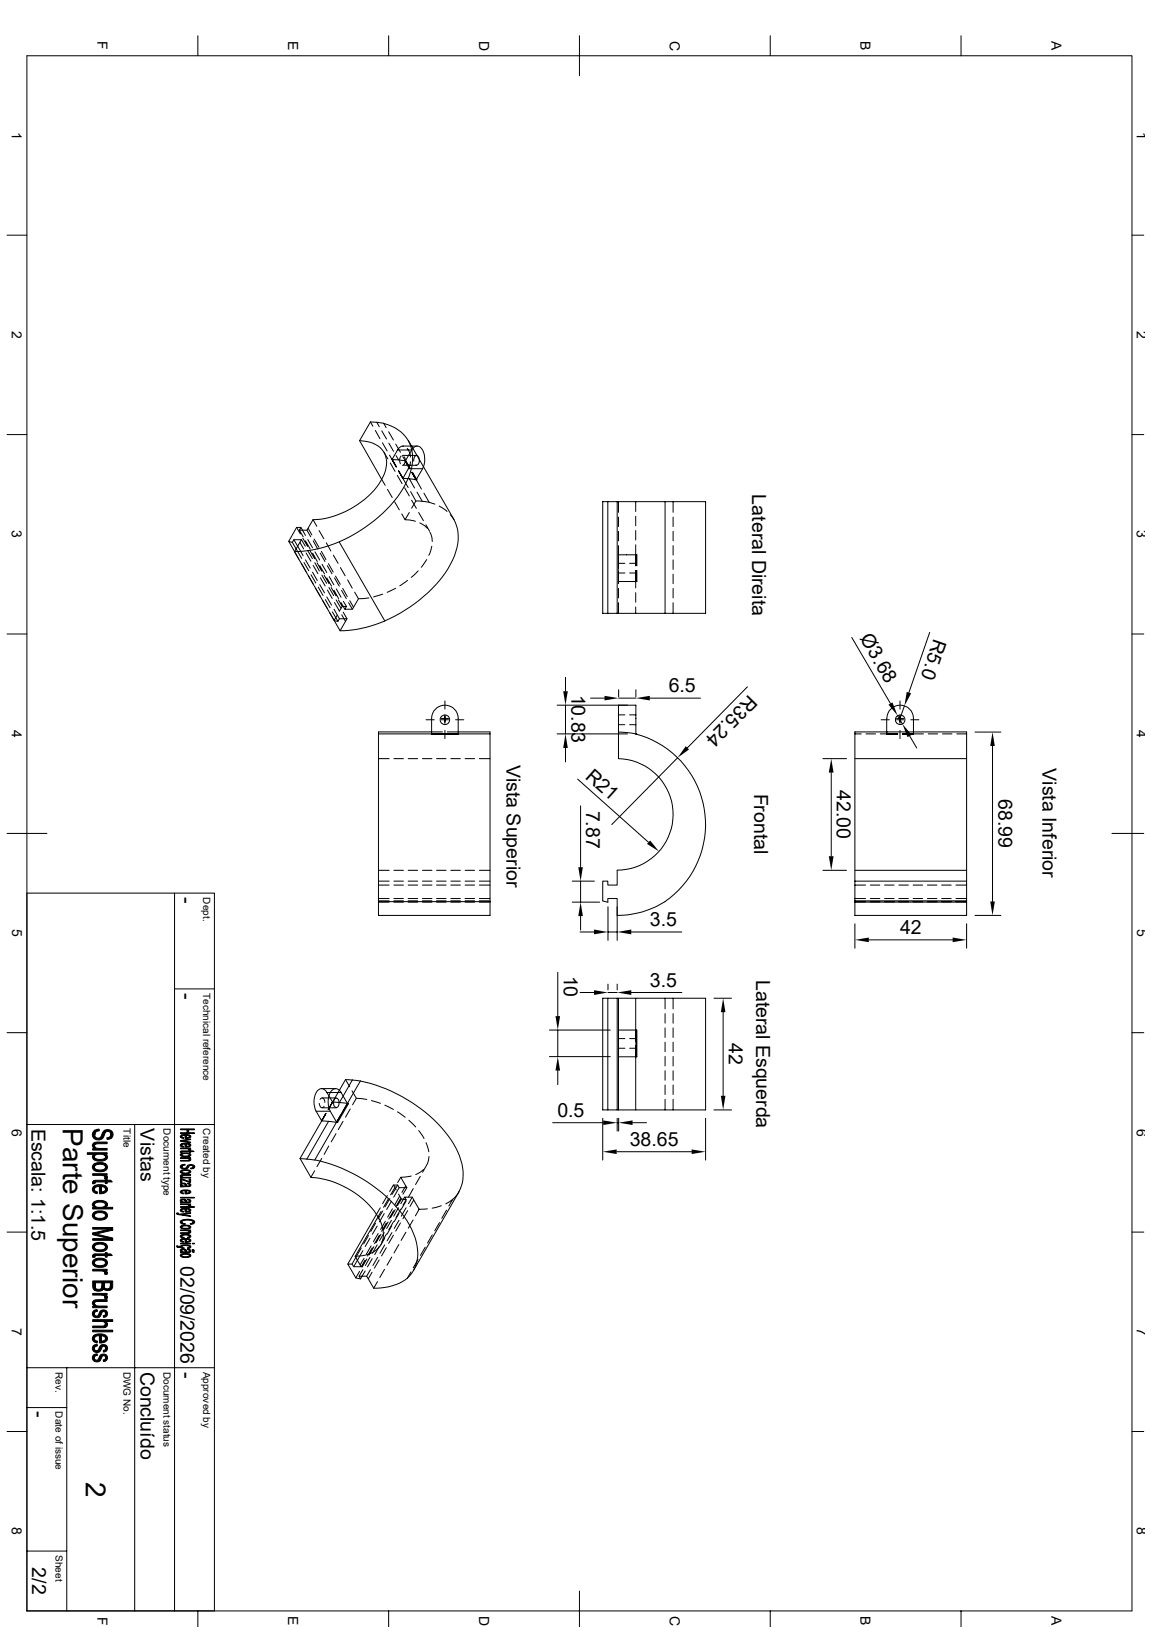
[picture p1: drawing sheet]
<svg xmlns="http://www.w3.org/2000/svg" width="297mm" height="420mm" viewBox="0 0 297 420" stroke-linecap="round" stroke-linejoin="round" font-family="sans-serif">
<g fill="none" stroke="#000" stroke-width=".26">
<path d="M6.9 14.4h285.2v401.4h-285.2zM51.1 9.2v5.2M100.3 9.2v5.2M149.5 9.2v10.4M198.8 9.2v5.2M248 9.2v5.2M1.8 60.7h5.1M292.1 60.7h3M1.8 112.2h5.1M92.8 113.7a6.7 6.7 0 0 1 6.7 4.2 9 9 0 0 1-2.3 7.8 22.9 22.9 0 0 1-16.4 8.5M92.8 113.7l6.6 11.6M95.5 108.9l1.7 .1"/>
<path d="M96.2 110l-.6-1.1-2.8 4.8M96.9 111.1l1.1 2.1M97.2 109l1.8 .3 .7 1.1M97.2 109l.7 1.2M98.5 111.2l1.2 2.1M98.7 114.3l1.2 2.1M99 109.3a9.2 9.2 0 0 1 6.9 12.5 29.5 29.5 0 0 1-13 15.2 31.9 31.9 0 0 1-16.9 5.4M99.1 116.8l1 1.6M100.3 111.5l1.2 2.1M100.3 114.4l1.3 2.1M100.5 117.5l.7 1.1 1.6 .1M100.7 119.5l1.2 2.2"/>
<path d="M101.2 118.6l1.1 1.9M101.2 118.6h.1M102.1 114.6l1.2 2.2M102.2 117.6l.6 1.1M102.6 116.2l-1.4 2.4M102.6 116.2h3.7M102.8 118.7l1.8 .3M103.5 117.7a1.95 1.95 0 0 0-.2 2M103.8 117.6h3.7M103.9 117.9l.7 1.1M104 115.1h3.7M104.1 115.1l-.9 .3-.6 .8"/>
<path d="M104.4 117.9v.2a1.79 1.79 0 0 1-.2 1.8M104.6 119l1.1 1.9-1.1-1.9M104.6 119h.2M104.6 119h.1M104.8 119h-.2l1.1 1.9M104.8 119l1.1 1.9M105.1 115.7l.6 1.2 .2 1.1M105.4 113.7l11.7 20.4-.9-1.2M105.9 119.2l-.5 1.8M106.3 116.2a1.47 1.47 0 0 1 1.4-1.1 1.47 1.47 0 0 1 1.4 1.1 5.6 5.6 0 0 1 0 4.8M106.3 116.2l-1.7 2.8M107.6 117.6a1.49 1.49 0 0 1-.1 2.5h-.1"/>
<path d="M107.6 117.6a1.15 1.15 0 0 0-.8 1.4M292.1 112.2h3M74.5 139.7l1 .3M74.5 139.7l2.6 4.7M75.8 139.3l2.4 4.2M76.5 136.1l1 1.7M77.3 136.9l.9 1.7M77.4 140l1 1.7M77.6 136.1l1.2 2.1M77.8 139.3l1 1.7M78.1 138.9l1.3 2.2M78.8 139.6l1.3 2.1"/>
<path d="M79.2 136.9l1 1.7M79.4 139.3l1.2 2.1M79.5 136.4l1 1.7M80.8 134.2l-1.6 2.7h-1.9l.3-.8h-1.1l-2 3.6M80.8 134.2l.9 1.6M80.8 139.6l1.2 2.1M81.1 139.1l1.2 2.2M82.3 136.9l1.3 2.2M87.5 139.9l11.8 20.4a30.5 30.5 0 0 1-11.5 2.5M100 126.3l1.2 2.1M101.8 129.5l1.2 2.1M102.2 120.5l-1-1.9 1.1 1.9"/>
<path d="M102.5 122.7l1.3 2.1M103.7 132.7l.8 1.5M103.8 120.1h3.7M104.4 125.9l1.2 2.1M105.6 132.3l-1.1 1.9 2.7 .4M105.6 123.6l1.8 .2M105.6 123.6l-1.6-.1 1.3 2.4M105.6 123.6l1.4 2.4M106 126.9l1.3 2.4M106.2 129.1l1.2 2.1M106.3 122l1.1 1.9M106.5 122l1.1 1.9"/>
<path d="M107.4 123.8l-1.1-1.9 2.5 4.3M107.4 123.8l.2 .1M107.4 123.8h.1M107.6 127l1.4 2.4M108 132.3l1.3 2.1M108.3 135l1.3 .7 .7 .7M109.1 121l-1.7 2.8M109.1 121h-3.7l-1.4 2.5-1.1-1.9M109.4 127.3l1.3 2.4M109.9 135.5l1 1.7M111 137.4l.5 1.4v1M112.2 130.1l-2.3-.6-2.6-.2-1.1 1.9"/>
<path d="M113.3 130.6l2.1 1.4M117.1 134.2a11.3 11.3 0 0 1-.3 10.4 34.7 34.7 0 0 1-17.5 15.7M156.8 129.5v28.8M159.3 129.5h12.3M159.3 129.5h-3.8v28.8h3.8M159.3 129.5v28.8M159.6 129.5v2.7M159.6 133.5v2.4M159.6 137.2v2.4M164 129.5v2.5M164 133.3v2.4M164 136.9v2.5"/>
<path d="M171.6 129.5h10.5v28.8h-10.5M171.6 129.5v28.8M173.7 129.5v2.7M173.7 133.5v2.4M173.7 137.2v2.4M77.8 145.4l1.2 2.2M77.9 144.1l-2.5-4.1 .4-.7h2l-1.8 3.1 11.8 20.4M78.4 145.2l1.3 2.1M78.8 144.5l1.3 2.1M79 142.7l1.2 2.2M79.4 142.1l1.2 2.1M79.6 148.6l1.2 2.1"/>
<path d="M80 142.1l1.2 2.1M80.3 148.4l1.2 2.1M80.6 147.7l1.3 2.2M80.7 142.8l1.2 2.1M80.8 146l1.2 2.1M81.2 145.2l1.2 2.2M81.3 142.5l1.2 2.1M81.4 151.8l1.2 2.1M81.8 145.3l1.2 2.1M82.1 151.6l1.3 2.1M82.5 146l1.2 2.1M82.5 150.9l1.2 2.1"/>
<path d="M82.6 142.8l1.3 2.1M82.7 149.1l1.2 2.2M82.9 142.3l1.2 2.1M83.1 148.5l1.2 2.1M83.1 145.7l1.2 2.1M83.3 155l1.2 2.1M83.7 148.5l1.2 2.1M83.9 154.8l1.3 2.1M84.2 140.1l1.2 2.1M84.3 149.2l1.3 2.1M84.3 154.1l1.3 2.1M84.5 146l1.2 2.1"/>
<path d="M84.5 152.3l1.2 2.2M84.8 145.5l1.2 2.2M84.9 151.6l1.2 2.2M85 148.8l1.1 2.2M85.1 158.2l1.1 1.9M85.5 151.7l1.2 2.1M85.8 157.9l1.4 2.5M86 143.3l1.2 2.1M86.2 152.4l1.2 2.1M86.2 157.3l1.4 2.4M86.3 149.2l1.2 2.1M86.3 155.5l1.2 2.1"/>
<path d="M86.6 148.7l1.2 2.1M86.7 154.9l1.3 2.1M86.8 152l1.2 2.2M87 158.9l-.8 1.2 .5 .2 .5 .1 .4-.7h1.9l-1.7 3.1M87.3 154.9l1 1.6M87.8 146.5l1.3 2.1M88 155.6l1 1.7M88.1 152.4l1.3 2.1M88.2 158.7l1 1.7M88.4 151.9l1.2 2.1M88.6 158l.9 1.7M88.6 155.2l.8 1.3"/>
<path d="M89.7 149.7l1.2 2.1M90 155.6l.9 1.7M90.3 155.1l.9 1.7M91.5 152.9l1 1.7M95.2 154.3l-2.7 .3-1.6 2.7h-1.9l.4-.8h-1.1l-.8 1.3M98.8 153.4l-2.4 .7M102.1 151.8l-2.2 1.1M105.2 149.8l-2 1.4M107.9 147.4l-1.8 1.7M110.1 144.4l-1.4 2M111.4 141l-.7 2.3M159.3 158.3h12.3"/>
<path d="M159.6 143.2h4.4M159.6 150.1h4.4M159.6 140.8v6.2M159.6 147.3v3.4M159.6 151.9v2.4M159.6 155.6v2.7M159.6 147.9h1.6M159.6 145.4h1.6M162.5 147.9h1.6M162.5 145.4h1.6M164 140.6v2.6M164 153v2.4"/>
<path d="M164 156.7v1.6M164 150.1h.1M164.1 143.2l-.1 2.9 .1-2.9h.2v2.9M164.3 147.3v2.8h-.2l-.1-2.8v4.5M173.7 140.8v2.5M173.7 144.5v2.5M173.7 148.2v2.5M173.7 151.9v2.4M173.7 155.6v2.7M1.8 163.7h5.1M145.9 174.8v3.6M159.6 178.1v1.8"/>
<path d="M164.1 178.1v1.8M192.9 177.3l-15.5 15.7M219.8 164.5l10 17.1M239.9 163.2l-5.4 15.6M292.1 163.7h3M97.7 189.4l20.5 .1-6.8-.1M97.7 195.8h2.7M101.6 195.8h2.5M105.3 195.8h2.5M109 195.8h2.5M109.9 185.8h2.2M111.4 189.4h15"/>
<path d="M112.6 195.8h2.5M113.9 185.8h1.8M113.9 185.5h1.8M114.2 188.9h-16.5v43.8M114.8 180.9v2.1M114.8 184.5v2.2M114.8 188.6v2.1M115.4 188.9h11v43.8M116.3 195.8h2.5M117.6 185.8h2.1M118.2 189.4v-3.9a3.4 3.4 0 0 0-3.4-3.5 3.4 3.4 0 0 0-3.4 3.5v3.9M120 195.8h2.5"/>
<path d="M123.7 195.8h2.7M143.8 182h20.3v7.4M143.8 189.4h18.1M145.9 182v7.4M145.9 193.1v3.6M152.4 180.2h3.6M159.6 182v13.8a14.4 14.4 0 0 1 14.1 14.6 14.4 14.4 0 0 1-14.4 14.2M159.6 187.1h1.6M159.6 184.5h1.6M159.6 189l4.4 .4M159.6 180.2h4.5M162.5 187.1h1.6"/>
<path d="M162.5 184.5h1.6M164 189.4h.1M164.1 189.5a24.1 24.1 0 0 1 17.8 20.5 24.1 24.1 0 0 1-12.6 24 23.9 23.9 0 0 1-10 2.3v-4.4h-2.5v1M164.1 189.4l.2 .1M167.7 180.2h13.1M174.8 195.6l-16.9 17.3M212.3 195.8h6.1M214.5 199.4v21.6M220.6 189.4h1.7M220.6 195.8h28.8M223.5 189.4h2.4M227.2 189.4h4.4h-2.8"/>
<path d="M227.4 185.8h2.1M228.8 188.9h-8.2v47.4h28.8v-47.4h-13.7v.6h-2.8M228.8 188.9v.5M228.8 189.4l2.8 .1M229.5 183.4a3.4 3.4 0 0 1 3.8-1.2 3.4 3.4 0 0 1 2.4 3.3v3.4h-6.9l.1-4zM231.4 185.8h1.8M231.4 185.5h1.8M231.6 184.7l1.3 2.2M232.2 180.9v2.1M232.2 184.5v2.2M232.2 188.6v2.1M232.9 189.4h5.4"/>
<path d="M233.4 182.2l-1.2 3.3M234.7 190l1.9 3.1M235 185.8h2.1M239.5 189.4h2.5M243.2 189.4h2.5M246.9 189.4h2.5M251.6 189h6.7M256.1 192.6v40.1M1.8 215.1h10.3M149.1 201.1l18.2 16.3M149.8 208v15.9M286.9 215.1h8.2"/>
<path d="M6.9 230.5h48.4v185.3M45 230.5v185.3M97.7 232.7v3.6h28.7v-3.6M97.7 232.7h28.7M97.7 227.5h2.7M97.7 232.5h2.7M97.7 228.5h2.7M97.7 231.9h2.7M97.7 232.9h2.7M97.7 224.7h2.7M101.6 227.5h2.5M101.6 232.5h2.5"/>
<path d="M101.6 228.5h2.5M101.6 231.9h2.5M101.6 232.9h2.5M101.6 224.7h2.5M105.3 227.5h2.5M105.3 232.5h2.5M105.3 228.5h2.5M105.3 231.9h2.5M105.3 232.9h2.5M105.3 224.7h2.5M109 227.5h2.5M109 232.5h2.5"/>
<path d="M109 228.5h2.5M109 231.9h2.5M109 232.9h2.5M109 224.7h2.5M112.6 227.5h2.5M112.6 232.5h2.5M112.6 228.5h2.5M112.6 231.9h2.5M112.6 232.9h2.5M112.6 224.7h2.5M116.3 227.5h2.5M116.3 232.5h2.5"/>
<path d="M116.3 228.5h2.5M116.3 231.9h2.5M116.3 232.9h2.5M116.3 224.7h2.5M120 227.5h2.5M120 232.5h2.5M120 228.5h2.5M120 231.9h2.5M120 232.9h2.5M120 224.7h2.5M123.7 227.5h2.7M123.7 232.5h2.7"/>
<path d="M123.7 228.5h2.7M123.7 231.9h2.7M123.7 232.9h2.7M123.7 224.7h2.7M147.7 227.5h5.7M147.7 232.9h7M149.8 227.5v5.4M149.8 236.5v3.6M156.9 234.1v8.6M159.3 224.7v3.8h-2.5v-1h-1.3v5l1.4 .4M159.3 234.1v8.6M212.3 224.7h6.1"/>
<path d="M220.6 238.5v6.3M220.6 232.7h2.8M220.6 227.5h28.8M220.6 232.5h28.8M220.6 228.5h2.8M220.6 231.9h2.8M220.6 232.9h28.8M220.6 224.7h28.8M224.6 232.7h2.4M224.6 228.5h2.4M224.6 231.9h2.4M228.3 232.7h2.4"/>
<path d="M228.3 228.5h2.4M228.3 231.9h2.4M231.9 232.7h2.5M231.9 228.5h2.5M231.9 231.9h2.5M235.6 232.7h2.5M235.6 228.5h2.5M235.6 231.9h2.5M239.3 232.7h2.5M239.3 228.5h2.5M239.3 231.9h2.5M243 232.7h2.4"/>
<path d="M243 228.5h2.4M243 231.9h2.4M246.7 232.7h2.7M246.7 228.5h2.7M246.7 231.9h2.7M249.4 238.5v6.3M251.6 236.3h6.7M45 255.3h10.3M143.9 251v11.3M149.7 240.6h3.6M149.7 256.2h3.6M155.5 257.7h26.6v28.8h-26.6z"/>
<path d="M156.8 257.7v28.8M156.9 240.6h2.4M156.9 254v1.5M156.9 256.2h2.4M159.3 257.7v28.8M159.3 254v1.5M159.6 257.7v8.2h4.5M162.9 240.6h13M162.9 256.2h13M164 257.7v11M171.6 257.7v2.7M173.7 257.7v2.7"/>
<path d="M184.2 257.7h4.6M224.2 242.6h21.6M1.8 266.6h5.1M89.2 278.7l1.1 1.8M89.2 278.7a36.7 36.7 0 0 1 22.8 10.4 22.1 22.1 0 0 1 7.5 13.3v1a8 8 0 0 1-1.1 4.2M89.2 278.7l-3.4 5.8 1.8 .1M90.9 278.8l-3.3 5.8M93 279l-4.4 7.7M141.8 265.9h15.7M141.8 272.8h15.7M143.9 265.9v6.9M143.9 276.4v3.6"/>
<path d="M159.6 268.7v-2.8v6.9h4.5M159.6 270v16.5M159.6 270.6h1.6M159.6 268.1h1.6M162.5 270.6h1.6M162.5 268.1h1.6M164 270v16.5M164.1 265.9h.2v6.9h-.2M164.1 265.9v6.9M171.6 261.7v2.4M171.6 265.3v2.5M171.6 269v2.5"/>
<path d="M171.6 272.7v2.5M171.6 276.4v2.4M173.7 261.7v2.4M173.7 265.3v2.5M173.7 269v2.5M173.7 272.7v2.5M173.7 276.4v2.4M186.6 261.3v21.6M292.1 266.6h3M6.9 290.3h48.4M34.8 290.3v125.5M77.4 299.1l1.8 .1"/>
<path d="M79.2 299.2l2 .3M81.3 299.4a38.1 38.1 0 0 1 24.4 16.8 12.8 12.8 0 0 1 1.4 10.9 7.4 7.4 0 0 1-2 2.9M81.6 286.9h3.6M81.6 286.9l1.4 2.4M82.4 284.8a.81 .81 0 0 0 .2 .9 .81 .81 0 0 0 .9 .1l.1-.2M82.6 283.8a.62 .62 0 0 1 .7-.4 .62 .62 0 0 1 .5 .7v.5M83 281l.9 .4 .5 .6M83 281h3.6M83 281a3.3 3.3 0 0 0-2 3.8l.6 2.1M83 289.3h.1M83 289.3l1.8 .2M83 289.3l-5.6 9.7 2.8 4.9 1-1.7"/>
<path d="M83 299l-1.2 2.2M83.1 286h3.7M83.1 283.4h3.7M84.1 287.4l-1.1 1.9M84.8 289.5l2 .2M84.8 289.4l-5.6 9.8M84.8 295.8l-1.1 2.2M85.2 286.9l1.7 2.8M86.4 283.6a.81 .81 0 0 1 .9 .2 .81 .81 0 0 1 .2 .9v.3a.7 .7 0 0 1-.7 .9 .7 .7 0 0 1-.7-.9v-.9zM86.7 292.7l-1.2 2.1M86.8 289.7h.1M86.9 289.7l.2 .1"/>
<path d="M87.6 284.6l2.1 .3M87.9 287.8l-6.7 11.6M88 282l1.7 2.9M88 282h-3.6l1.4 2.5-1.1 1.9M88 282a1.53 1.53 0 0 0-1.6-1 1.53 1.53 0 0 0-1.4 1.4 5.6 5.6 0 0 0 .2 4.5M88.5 289.5l-1.2 2.1M89.7 284.9h.2M89.7 284.9l-2.8 4.8M89.9 284.9l-2.8 4.8h-.2M90.4 286.3l-1.2 2.1M90.8 281.6l1.1 1.9 2.8 .3M91.9 283.5l-.9 1.7"/>
<path d="M95.8 284.1l2.4 .7M99.3 285.3l2.2 1.1M102.6 287l2 1.4M105.5 289.2l1.8 1.7M108 291.8l1.4 2.1M109.9 295l.8 2.3M110.7 298.5v.1a7.3 7.3 0 0 1-1.6 4M142.6 289.8h13.1M155.5 288.7v10.8M159.1 297.3h19.4M159.3 288.7v3.3M159.3 289.8h.3"/>
<path d="M159.6 288.7v3.3M163.2 289.8h3.6M171.6 280.1v2.4M171.6 283.8v2.7M173.7 280.1v2.4M173.7 283.8v2.7M182.1 288.7v10.8M184.2 286.5h4.6M1.8 318.1h5.1M80.2 304a22.3 22.3 0 0 1 17.9 11.1 6.1 6.1 0 0 1-1 7.6l-1.2 .7-1.5 .6-2.7 .3M95.1 318.9l-1.2 2.2M95.5 319.7l-1.3 2.1"/>
<path d="M96.9 315.8l-1.2 2.1M97.3 316.5l-1.2 2.1M97.6 318.4l-1.2 2.1M97.9 318.9l-1.3 2.2M98.1 311.8l-8.4 14.5M98.3 318.6l-1.2 2.2M98.3 312.7l-6.6 11.6M98.8 312.6l-1.3 2.1M99.1 313.3l-1.2 2.1M99.1 318.2l-1.2 2.1M99.3 319.6l-1 1.7M99.4 315.3l-1.2 2.1"/>
<path d="M99.7 315.7l-1.2 2.1M99.7 318.5l-1.2 2.1M99.9 308.6l-1.2 2.1M100.2 315.4l-1.3 2.1M100.2 309.5l-1.2 2.2M100.6 309.4l-1.2 2.1M101 310.1l-1.2 2.1M101 315l-1.2 2.1M101.1 316.4l-1.2 2.2M101.1 318.2l-1.2 2.1M101.3 312l-1.3 2.2M101.5 305.9l-1 1.7"/>
<path d="M101.5 318.9l-1.2 2.1M101.6 312.5l-1.3 2.2M101.6 315.3l-1.3 2.2M102 312.3l-1.2 2.1M102 306.3l-1.2 2.1M102.6 305.9l-1.4 2.4M102.8 308.2l.8 1.3 1.2 .2-.4-.7h2l1.8 3.2M102.8 311.8l-1.2 2.1M103 315l-1.3 2.1M103 313.2l-1.3 2.1M103 306.6l-1.4 2.4M103.1 308.9l-1.2 2.1"/>
<path d="M103.3 315.7l-1.2 2.1M103.4 309.4l-1.2 2.1M103.4 312.1l-1.2 2.2M103.4 303.9l-.8 1.4M103.6 309.5l-1 1.7M104.4 309l-1 1.7M104.7 306.1l-1 1.7M104.7 318.1l-1.2 2.1M104.8 311.8l-1.3 2.1M104.8 310l-1.3 2.2M104.8 309.7l-.8 1.4M105 306.6l-1 1.7"/>
<path d="M105.2 312.5l-1.2 2.1M106.1 303.6l-2.7 .3 1.6 2.7h-2l-.4-.7h-1.1l.7 1.3M106.4 309l-1 1.7M106.6 314.9l-1.2 2.1M106.6 306.8l-1.2 2.2M106.8 309.8l-1 1.6M108.2 312.2l-1 1.7M108.5 303.7l-1.3 2.1M109.3 301.9l-.7 .6-1.3 .7M110.3 312l-2.1 .2M111.5 318.8l-1.2 2.1M113.4 315.6l-1.2 2.1"/>
<path d="M113.9 311.2l-2.4 .7M115.2 312.4l-1.2 2.1M116.8 309.6l-1.8 1.2M116.8 309.6l-1 1.7M116.8 309.6l1.6-2-11.7 20.4M292.1 318.1h3M91.7 324.3l1.5 2.7h-1.9l-.5-.7h-1.1l2.1 3.6M91.8 329.9l1.2 .2M92.8 328.2l-1 1.7M93 330.1l-.3-.7h1.9l1.8 3.1 1-1.7M93.2 322.2l-2.4 4.1M93.6 322.8l-2.3 4.2"/>
<path d="M93.6 327.7l-.9 1.7M93.9 324.8l-1 1.7M94.2 325.3l-1 1.7M94.2 328.1l-1.2 2M94.7 325l-1.3 2.1M95.5 324.6l-1.2 2.1M95.6 327.7l-1 1.7M95.8 321.6l-1.3 2.2M96 328.4l-1 1.7M96.1 322.1l-1.3 2.1M96.1 324.9l-1.3 2.1M96.5 321.8l-1.3 2.1"/>
<path d="M97.3 321.4l-1.2 2.1M97.5 324.6l-1.3 2.1M97.8 325.2l-1.2 2.2M97.9 321.7l-1.2 2.2M99.2 327.7l-1.2 2.1M99.3 321.4l-1.3 2.1M99.7 322.1l-1.2 2.1M101.1 324.5l-1.2 2.1M102.9 321.3l-1.2 2.1M105 330a13.9 13.9 0 0 1-8.6 2.5M106 328.3l-.9 1.7M107.9 325.1l-1.3 2.2"/>
<path d="M109.7 321.9l-1.2 2.2M6.9 353.1h48.4M17.2 353.1v62.7M1.8 369.5h5.1M6.9 363.3h10.3M292.1 369.5h3M6.9 400.4h10.3M51.1 415.8v4.1M100.3 415.8v4.1M149.5 410.7v9.2M198.8 415.8v4.1M248 415.8v4.1"/>
<circle cx="114.8" cy="185.8" r="1.23"/>
<circle cx="232.3" cy="185.8" r="1.22"/>
</g>
<g fill="#000" stroke="#000" stroke-width=".26">
<path d="M24 298.2l.3-.2v1.4l-.4-.6z" fill-rule="evenodd"/>
<path d="M24.4 295.8l.1 .7z" fill-rule="evenodd"/>
<path d="M24.4 291.8l1.2-.3 .1 .4a1.03 1.03 0 0 0-1.2 1z" fill-rule="evenodd"/>
<path d="M27.2 297.9l.1 .7z" fill-rule="evenodd"/>
<path d="M24 295.2l1-.4h2.6v.4h-2.4l-.6 .2-.3 1-.4-.5z" fill-rule="evenodd"/>
<path d="M23.9 296.5h.6l.1-.4 .4 .3 2.6 .1v.4h-3.7z" fill-rule="evenodd"/>
<path d="M22.5 297.6h5.1v.3h-.4l-.1 .5a2.27 2.27 0 0 0-2.7 0l-.1 1v-1.4h-1.8z" fill-rule="evenodd"/>
<path d="M24.4 298.6a1.79 1.79 0 0 0 2.3 .6l.5-.3 .1-.9a.95 .95 0 0 1 .3 1.1 .95 .95 0 0 1-1.1 .6h-1.3l-.8-.2z" fill-rule="evenodd"/>
<path d="M27.6 293.7l.6-.2 .4-.6v1l-1 .2z" fill-rule="evenodd"/>
<path d="M24.2 292l.2-.2 .1 1.1a.91 .91 0 0 0 1 .9 .91 .91 0 0 0 .8-1 1.39 1.39 0 0 1 1.9-1.2 1.39 1.39 0 0 1 .5 2.2l-.1 .1v-1a.83 .83 0 0 0-.9-.8 .83 .83 0 0 0-.8 .9 1.51 1.51 0 0 1-2 1.2 1.51 1.51 0 0 1-.7-2.2z" fill-rule="evenodd"/>
<path d="M46.6 297.2l.3-.1 .1 .4h-.4z" fill-rule="evenodd"/>
<path d="M46.6 293.2l.3-.2v.5l.5 .2v.2l-.4-.1a.41 .41 0 0 1-.4-.2 .41 .41 0 0 1 0-.4z" fill-rule="evenodd"/>
<path d="M46.6 295.4l.3-.2v.5l.5 .2v.2h-.3a.47 .47 0 0 1-.5-.7z" fill-rule="evenodd"/>
<path d="M48.8 299l.1 .3z" fill-rule="evenodd"/>
<path d="M46.9 293l1.7-.1 .3 .1v.4l-.8-.3v.8h-.3v-.8h-.6l-.3 .3z" fill-rule="evenodd"/>
<path d="M46.9 295.2l1.7-.1 .3 .1v.4l-.8-.3v.8h-.3v-.8l-.6 .1-.3 .3z" fill-rule="evenodd"/>
<path d="M46.9 297.7l1.6-.1 .4 .1v.4l-.7-.3h-.9l-.4 .3z" fill-rule="evenodd"/>
<path d="M46.6 294.4l2.6 .4v.2l-2.6-.4z" fill-rule="evenodd"/>
<path d="M46.6 294.4l2.6-.4v.2l-1.7 .3z" fill-rule="evenodd"/>
<path d="M46.6 296.3h2.6v.2h-.4v.3l-.4-.3h-1.8z" fill-rule="evenodd"/>
<path d="M46.6 298.8h2.6v.2h-.4v.2l-.3-.2h-1.9z" fill-rule="evenodd"/>
<path d="M48.1 293.1v.6h.3l.5-.2v-.5a.45 .45 0 0 1 .3 .6 .45 .45 0 0 1-.6 .2l-.5 .1z" fill-rule="evenodd"/>
<path d="M48.1 295.3v.6h.3l.5-.2v-.5a.45 .45 0 0 1 .3 .6 .45 .45 0 0 1-.6 .3h-.5z" fill-rule="evenodd"/>
<path d="M48.8 296.5l.4 .2-.1 .3-.4-.1z" fill-rule="evenodd"/>
<path d="M46.7 297.8l.2-.1v.5l.3 .2h1.2l.5-.2v-.5a.42 .42 0 0 1 .3 .6 .42 .42 0 0 1-.5 .2h-1.6a.43 .43 0 0 1-.5-.2 .43 .43 0 0 1 .1-.5z" fill-rule="evenodd"/>
<path d="M46.6 299.6h1.9l.4-.2v-.4a.36 .36 0 0 1 .3 .5 .36 .36 0 0 1-.5 .2h-2.1z" fill-rule="evenodd"/>
<path d="M46.9 297.1l2.3-.1 .9 .3h-.9v.2h-.3v-.2l-2 .1z" fill-rule="evenodd"/>
<path d="M46.6 292.4h1.7l.4-.8v.8h1.5v.2h-3.6z" fill-rule="evenodd"/>
<path d="M46.6 291.4h3.6v.2h-1.5l-.4 .8v-.8h-1.7z" fill-rule="evenodd"/>
<path d="M24.1 310.4l.2-.2 .1 1.5a.73 .73 0 0 1-.6-.6 .73 .73 0 0 1 .3-.7z" fill-rule="evenodd"/>
<path d="M24.2 304.8l.3-.1v.8l-.6 .1v-.5z" fill-rule="evenodd"/>
<path d="M24.1 306.3l.2-.1 .1 1.1 .7 .4v.4a1.12 1.12 0 0 1-1.1-.6 1.12 1.12 0 0 1 .1-1.2z" fill-rule="evenodd"/>
<path d="M24.4 300.4l1-.3 1.3 .1 .5 .2v.9a1.79 1.79 0 0 0-2.4-.6l-.4 .6z" fill-rule="evenodd"/>
<path d="M24.4 306.1l.9-.3 1.5 .1 .4 .3v.8l-.3-.5-.7-.2-.1 1.8h-.4v-1.9l-1 .3-.3 .5z" fill-rule="evenodd"/>
<path d="M24.4 312.8l.9-.2 1.4 .1 .5 .2v.9a1.69 1.69 0 0 0-2.4-.6l-.3 .2-.1 .4z" fill-rule="evenodd"/>
<path d="M23.9 303h3.7v.4h-.5v.5l-.1-.3-.5-.2h-2.6z" fill-rule="evenodd"/>
<path d="M24.1 300.7l.2-.3 .1 .9a1.78 1.78 0 0 0 2.6 .5l.2-.4v-1a1.14 1.14 0 0 1 .4 1.4 1.14 1.14 0 0 1-1.3 .6 1.87 1.87 0 0 1-2.5-1.1z" fill-rule="evenodd"/>
<path d="M27.1 303.4l.6 .4-.1 .5-.6-.1z" fill-rule="evenodd"/>
<path d="M26.2 306.3v1.4h.1l.8-.4 .1-1.1a1.09 1.09 0 0 1 .4 1.3 1.09 1.09 0 0 1-1.3 .6h-.2z" fill-rule="evenodd"/>
<path d="M24.3 310.2l1.4-.3a1.51 1.51 0 0 1 2 1.2l-.5 .6v-.7a1.96 1.96 0 0 0-2.7-.4l-.1 .4z" fill-rule="evenodd"/>
<path d="M24.1 313.1l.2-.2 .1 .9a1.78 1.78 0 0 0 2.6 .4l.2-.3v-1a1.14 1.14 0 0 1 .4 1.4 1.14 1.14 0 0 1-1.3 .6l-.3 .1a1.59 1.59 0 0 1-2.1-1.5z" fill-rule="evenodd"/>
<path d="M24.5 304.7h2.7v-.3h.4v.3h1l.4 .4h-1.4v.4h-.4v-.4h-2.4l-.3 .3z" fill-rule="evenodd"/>
<path d="M23.9 316.9h5.2v.6l-.8-.2h-4.4z" fill-rule="evenodd"/>
<path d="M23.9 311.7h.5v-.5a2.19 2.19 0 0 0 2.8 0v-.2v.7h1.9v.4h-5.2z" fill-rule="evenodd"/>
<path d="M23.9 318.3l4.4-1 .8 .2-4.4 1.1z" fill-rule="evenodd"/>
<path d="M45.6 313.1h.4l-.1 .4z" fill-rule="evenodd"/>
<path d="M46.6 309.1h3.6v.1h-3.6z" fill-rule="evenodd"/>
<path d="M46.6 311.5h3.6v.2h-3.6z" fill-rule="evenodd"/>
<path d="M46.9 305.8v.4z" fill-rule="evenodd"/>
<path d="M46.9 310v.3z" fill-rule="evenodd"/>
<path d="M46.6 304.3l.3 .2v.8h-.3z" fill-rule="evenodd"/>
<path d="M46.9 303.6v.3z" fill-rule="evenodd"/>
<path d="M46.7 307.4l.2-.1v.5l.5 .2v.2a.55 .55 0 0 1-.7-.1 .55 .55 0 0 1 0-.7z" fill-rule="evenodd"/>
<path d="M46.7 312.2l.2-.2v.5l.5 .2a.47 .47 0 0 1-.6 .1 .47 .47 0 0 1-.1-.6z" fill-rule="evenodd"/>
<path d="M46.6 318.9l.3-.1 .1 .5 .5 .1a.56 .56 0 0 1-.6 .1 .56 .56 0 0 1-.3-.6z" fill-rule="evenodd"/>
<path d="M46.9 300.7l.9-.1v.1a.67 .67 0 0 0-.9 .5z" fill-rule="evenodd"/>
<path d="M46.9 315.5l.4 .3 .5 .1-.1 .2-.8-.2z" fill-rule="evenodd"/>
<path d="M46.7 305.5h1.2v.7a.56 .56 0 0 0-.4-.6 .56 .56 0 0 0-.6 .2l-.1 .4-.3-.3z" fill-rule="evenodd"/>
<path d="M46.6 309.7l.3-.2 .9 .1 .1 .7a.56 .56 0 0 0-.4-.5 .56 .56 0 0 0-.6 .2l-.1 .3-.1-.1z" fill-rule="evenodd"/>
<path d="M46.6 304.3l2.3 .7v.2z" fill-rule="evenodd"/>
<path d="M48.8 317.7l.1 .3z" fill-rule="evenodd"/>
<path d="M46.9 302.1l1.5-.1 .5 .1v.4l-.9-.4-.8 .1-.3 .3z" fill-rule="evenodd"/>
<path d="M48.4 305.4l.5 .1v.4l-.5-.3z" fill-rule="evenodd"/>
<path d="M46.9 307.3l1.5-.1 .5 .1v.4l-.3-.3h-.5v.8h-.3v-.9l-.9 .4z" fill-rule="evenodd"/>
<path d="M48.4 309.5l.5 .1v.4l-.5-.2z" fill-rule="evenodd"/>
<path d="M46.9 312l1.6-.1 .4 .1v.4l-.8-.3v.8h-.3v-.8l-.7 .1-.2 .2z" fill-rule="evenodd"/>
<path d="M46.9 316.4l1.6-.1 .4 .1v.4l-.7-.4-.9 .1-.4 .3z" fill-rule="evenodd"/>
<path d="M48.3 319.4l.6-.2v.3l-.5 .1z" fill-rule="evenodd"/>
<path d="M46.9 319.8l1.7-.1 .3 .1v.4l-.8-.3v.8h-.3v-.8l-.7 .1-.2 .2z" fill-rule="evenodd"/>
<path d="M46.7 303.4l.5-.2h2v.2h-2l-.3 .1v.4l-.4-.2z" fill-rule="evenodd"/>
<path d="M46.6 303.9h2.6v.2h-2.6z" fill-rule="evenodd"/>
<path d="M48.8 304.3h.4v.9h-.3z" fill-rule="evenodd"/>
<path d="M46.6 310.8h2.6v.1h-.4v.2l-.7-.2h-1.5z" fill-rule="evenodd"/>
<path d="M46.6 313.4l2.6-.4v.2l-1.5 .3z" fill-rule="evenodd"/>
<path d="M45.9 313.2l3.3 .7v.1l-3.1-.4-.2-.1z" fill-rule="evenodd"/>
<path d="M46.6 317.5h2.6v.2h-.4v.2l-.8-.2h-1.4z" fill-rule="evenodd"/>
<path d="M46.7 302.2l.2-.1 .1 .5 1.1 .2 .7-.2 .1-.5a.45 .45 0 0 1 .3 .6 .45 .45 0 0 1-.6 .2h-1.7a.37 .37 0 0 1-.4-.3 .37 .37 0 0 1 .2-.4z" fill-rule="evenodd"/>
<path d="M46.6 306.2h.3v-.3l1 .3 .1-.6a.47 .47 0 0 0 .3 .6 .47 .47 0 0 0 .6-.3v-.4a.45 .45 0 0 1 .3 .7 .45 .45 0 0 1-.7 .1l-1.9 .1z" fill-rule="evenodd"/>
<path d="M48.1 307.4v.6h.2l.6-.3v-.4a.43 .43 0 0 1 .3 .6 .43 .43 0 0 1-.6 .2l-.5 .1z" fill-rule="evenodd"/>
<path d="M46.6 310.3h.3v-.2l1 .2 .1-.5a.46 .46 0 0 0 .4 .5 .46 .46 0 0 0 .5-.3v-.4l.3 .3a.62 .62 0 0 1-.3 .6 .62 .62 0 0 1-.6 0l-1.7 .1z" fill-rule="evenodd"/>
<path d="M48.8 310.9l.4 .3-.5 .1z" fill-rule="evenodd"/>
<path d="M48.1 312.1l.2 .6 .6-.2v-.5a.43 .43 0 0 1 .3 .6 .43 .43 0 0 1-.6 .2l-.5 .1z" fill-rule="evenodd"/>
<path d="M46.7 316.5l.2-.1v.5l.3 .1 1.2 .1 .5-.2v-.5a.42 .42 0 0 1 .3 .5 .42 .42 0 0 1-.5 .3h-1.5a.44 .44 0 0 1-.6-.2 .44 .44 0 0 1 .1-.5z" fill-rule="evenodd"/>
<path d="M46.6 318.2h1.9l.4-.1v-.4a.36 .36 0 0 1 .3 .5 .36 .36 0 0 1-.5 .2h-2.1z" fill-rule="evenodd"/>
<path d="M46.9 318.8l1.7-.1a.45 .45 0 0 1 .5 .1 .45 .45 0 0 1 0 .6l-.2 .1-.2-.6-1.2-.1-.6 .3z" fill-rule="evenodd"/>
<path d="M49.1 301.5l.6-.1 .1-.2v.4l-.7 .1z" fill-rule="evenodd"/>
<path d="M49.1 315.9l.5-.1 .2-.3v.4l-.6 .2z" fill-rule="evenodd"/>
<path d="M46.7 300.9l.2-.2v.5a.85 .85 0 0 0 .9 .3 .85 .85 0 0 0 .7-.7l.6-.2 1 .2 .1 .4-.4 .4v-.4a.74 .74 0 0 0-.8-.4 .74 .74 0 0 0-.5 .7l-.8 .3-.8-.1-.4-.3z" fill-rule="evenodd"/>
<path d="M46.7 315.1l1.3-.4 1.2 .1 .8 .2a.46 .46 0 0 1 .2 .5 .46 .46 0 0 1-.4 .4v-.6l-.4-.3-2.2 .1-.3 .3v.5l-.4-.3z" fill-rule="evenodd"/>
<path d="M24 323.9l.5-.2v.8l-.6 .1z" fill-rule="evenodd"/>
<path d="M24.4 336.5l.1 .7z" fill-rule="evenodd"/>
<path d="M24.4 338.2l.7-.1v.4l-.5 .1-.2 .5z" fill-rule="evenodd"/>
<path d="M24.6 331.1v.9a.87 .87 0 0 0 .9 .8 .87 .87 0 0 0 .8-.9v1.2l-.9 .2-.8-.1z" fill-rule="evenodd"/>
<path d="M24.4 321l1-.3 1.3 .1 .5 .2v.9a1.79 1.79 0 0 0-2.4-.6l-.4 .6z" fill-rule="evenodd"/>
<path d="M24.3 325.1h.1a3.2 3.2 0 0 1 2.8 0v.9a1.79 1.79 0 0 0-2.5-.5l-.3 .5z" fill-rule="evenodd"/>
<path d="M24.2 338.3h.1l.1 .8a.6 .6 0 0 0 .6 .6 .6 .6 0 0 0 .6-.7 1.12 1.12 0 0 1 1.7-.7l-.1 .8a.54 .54 0 0 0-.6-.6 .54 .54 0 0 0-.4 .8 1.13 1.13 0 0 1-1.6 .8 1.13 1.13 0 0 1-.4-1.8z" fill-rule="evenodd"/>
<path d="M23.9 327.7h3.7v.3h-.5v.5l-.1-.2-.5-.2h-2.6z" fill-rule="evenodd"/>
<path d="M23.9 333.9h3.7v.4h-.5v.5l-.2-.3-.4-.2h-2.6z" fill-rule="evenodd"/>
<path d="M24 335.9l.7-.4h2.9v.5h-2.9l-.3 .4-.1 .7-.4-.5z" fill-rule="evenodd"/>
<path d="M23.9 337.2h.6l.1-.4 .7 .3h2.3v.5h-3.7z" fill-rule="evenodd"/>
<path d="M24.1 321.3l.2-.2 .1 .8a1.78 1.78 0 0 0 2.6 .5l.2-.4v-1a1.14 1.14 0 0 1 .4 1.4 1.14 1.14 0 0 1-1.3 .6 1.87 1.87 0 0 1-2.5-1.1z" fill-rule="evenodd"/>
<path d="M24.1 325.3l.2-.2 .1 .9a1.55 1.55 0 0 0 2.1 .6l.7-.5v-1a1.14 1.14 0 0 1 .4 1.4 1.14 1.14 0 0 1-1.3 .7 1.9 1.9 0 0 1-2.5-1.1z" fill-rule="evenodd"/>
<path d="M27.1 328l.6 .4-.1 .6-.6-.1z" fill-rule="evenodd"/>
<path d="M27.1 334.3l.6 .4-.1 .6-.6-.2z" fill-rule="evenodd"/>
<path d="M27.3 338.3a.96 .96 0 0 1 .4 1.1 .96 .96 0 0 1-1 .7l-.1-.5h.4l.2-.3z" fill-rule="evenodd"/>
<path d="M26.9 331.1v.8a.78 .78 0 0 0 .8 .8 .78 .78 0 0 0 .8-.8v1.1l-.7 .2-.7-.2-.3-.2z" fill-rule="evenodd"/>
<path d="M24.5 323.7h2.7v-.4h.4v.4h1l.4 .4h-1.4v.4h-.4v-.4h-2.6l-.1 .3z" fill-rule="evenodd"/>
<path d="M23.9 319.7h4.3l.9 .5h-5.2z" fill-rule="evenodd"/>
<path d="M23.9 318.3l5.2 1.3v.6l-.9-.5-4.3-1z" fill-rule="evenodd"/>
<path d="M23.9 330.7h5.2l-.1 1.7-.5 .6v-1.9h-1.6l-.1 1.7-.1-.1-.4 .4v-2h-1.7l-.1 2-.5-.7z" fill-rule="evenodd"/>
<path d="M45.6 321.6h.3v.4l-.3-.1z" fill-rule="evenodd"/>
<path d="M46.9 322.8v.4z" fill-rule="evenodd"/>
<path d="M46.7 319.9l.2-.1v.5l.5 .2a.47 .47 0 0 1-.7 .1 .47 .47 0 0 1 0-.7z" fill-rule="evenodd"/>
<path d="M45.9 321.7l.2 .2 .8-.4v.5l.6 .1v.2l-.6-.1a.56 .56 0 0 0-.9-.2z" fill-rule="evenodd"/>
<path d="M46.5 322.7l.4-.3 .8 .1 .2 .1v.6a.56 .56 0 0 0-.4-.6 .56 .56 0 0 0-.6 .2l-.1 .3z" fill-rule="evenodd"/>
<path d="M48.3 322.1l.6-.2-.1 .3-.4 .1z" fill-rule="evenodd"/>
<path d="M48.4 322.5h.5v.4l-.2-.2-.3-.1z" fill-rule="evenodd"/>
<path d="M46.9 323.7l1.8-.1 .2 .1v.4l-.7-.3h-.9l-.4 .3z" fill-rule="evenodd"/>
<path d="M46.6 320.9h2.6v.2h-2.6z" fill-rule="evenodd"/>
<path d="M48.1 319.9v.6h.2l.6-.2v-.5a.43 .43 0 0 1 .3 .6 .43 .43 0 0 1-.6 .2l-.5 .1z" fill-rule="evenodd"/>
<path d="M46.9 321.5l1.7-.1a.45 .45 0 0 1 .5 .2 .45 .45 0 0 1-.1 .6l-.4-.6h-1.3l-.4 .3z" fill-rule="evenodd"/>
<path d="M46.6 323.2h.3v-.2l1 .2 .1-.6a.5 .5 0 0 0 .3 .6 .5 .5 0 0 0 .6-.3v-.4l.3 .2a.54 .54 0 0 1-.2 .6 .54 .54 0 0 1-.6 0l-1.8 .1z" fill-rule="evenodd"/>
<path d="M46.7 323.8l.2-.1v.5l.3 .2h1.2l.5-.2v-.5a.46 .46 0 0 1 .3 .6 .46 .46 0 0 1-.6 .3l-1.5-.1a.43 .43 0 0 1-.5-.2 .43 .43 0 0 1 .1-.5z" fill-rule="evenodd"/>
<path d="M49.8 322.8l-.1 .4-.1-.2z" fill-rule="evenodd"/>
<path d="M49.6 322.6a.3 .3 0 0 1 .5 0 .3 .3 0 0 1-.2 .4v.3l-.1-.5z" fill-rule="evenodd"/>
<path d="M49.9 323l.2 .3h-.2z" fill-rule="evenodd"/>
<path d="M49.7 320.9h.5v.2h-.5z" fill-rule="evenodd"/>
<path d="M23.9 343.4h5.2v.4h-5.2z" fill-rule="evenodd"/>
<path d="M24.1 344.8l.2-.1 .1 1.1 .7 .4v.5a1.12 1.12 0 0 1-1.1-.6 1.12 1.12 0 0 1 .1-1.3z" fill-rule="evenodd"/>
<path d="M24.3 347.2l.8-.2v.4l-.5 .2-.2 .5z" fill-rule="evenodd"/>
<path d="M24.3 349.7l.8-.2v.4l-.5 .1-.2 .5z" fill-rule="evenodd"/>
<path d="M23.9 342.3h2.7l.5-.2 .1-.3v.8l-3.3 .1z" fill-rule="evenodd"/>
<path d="M24.4 344.6l.9-.3 1.5 .2 .4 .2v.8l-.3-.5-.7-.2-.1 1.9h-.4v-1.9l-1 .2-.3 .5z" fill-rule="evenodd"/>
<path d="M24.1 347.3l.2-.1 .1 .9a.6 .6 0 0 0 .6 .6 .6 .6 0 0 0 .6-.7 1.12 1.12 0 0 1 1.7-.8l-.1 .9a.54 .54 0 0 0-.6-.6 .54 .54 0 0 0-.4 .7 1.14 1.14 0 0 1-1.6 .9 1.14 1.14 0 0 1-.5-1.8z" fill-rule="evenodd"/>
<path d="M24.2 349.7h.1l.1 .8a.6 .6 0 0 0 .6 .6 .6 .6 0 0 0 .6-.7 1.12 1.12 0 0 1 1.7-.7l-.1 .8a.54 .54 0 0 0-.6-.5 .54 .54 0 0 0-.4 .6 1.13 1.13 0 0 1-1.7 .9 1.13 1.13 0 0 1-.3-1.8z" fill-rule="evenodd"/>
<path d="M27.2 341.1a.79 .79 0 0 1 .5 .8 .79 .79 0 0 1-.5 .7z" fill-rule="evenodd"/>
<path d="M26.2 344.8v1.4h.1l.8-.4 .1-1.1a1.07 1.07 0 0 1 .4 1.3 1.07 1.07 0 0 1-1.2 .6l-.3 .1z" fill-rule="evenodd"/>
<path d="M27.3 347.2a.98 .98 0 0 1 .4 1.1 .98 .98 0 0 1-1 .7l-.1-.4 .6-.4z" fill-rule="evenodd"/>
<path d="M27.3 349.7a.96 .96 0 0 1 .4 1.1 .96 .96 0 0 1-1 .7l-.1-.5 .4-.1 .2-.3z" fill-rule="evenodd"/>
<path d="M23.9 340.7h5.2v.4h-1.9v1.5v-1l-.3-.4-3-.1z" fill-rule="evenodd"/>
</g>
<g fill="#000">
<path d="M145.3 178.4h1.2l-.6 3.6zM156 179.6l3.6 .6-3.6 .6zM164.1 180.2l3.6-.6v1.2zM234 178.6l1.1 .4-1.7 3.2zM145.9 189.4l.6 3.7h-1.2zM177 192.6l.8 .9-3 2.1zM214.5 195.8l.6 3.6h-1.2zM229.3 181.9l1-.6 1.3 3.4zM232.9 186.9l2.3 2.8-1 .6zM256.1 189l.6 3.6h-1.2zM167.8 217l2.3 2.8-3.1-2zM149.8 232.9l.6 3.6h-1.2z"/>
<path d="M149.2 223.9h1.2l-.6 3.6zM153.3 239.9l3.6 .7-3.6 .6zM159.3 240.6l3.6-.7v1.3zM213.9 221h1.2l-.6 3.7zM255.5 232.7h1.2l-.6 3.6zM153.3 255.6l3.6 .6-3.6 .6zM159.3 256.2l3.6-.6v1.2zM220.6 242.6l3.6-.6v1.2zM245.8 242l3.6 .6-3.6 .6zM143.9 272.8l.6 3.6h-1.2zM143.3 262.3h1.2l-.6 3.6zM186.6 257.7l.6 3.6h-1.2z"/>
<path d="M155.7 289.2l3.6 .6-3.6 .6zM155.5 297.3l3.6-.6v1.2zM159.6 289.8l3.6-.6v1.2zM178.5 296.7l3.6 .6-3.6 .6zM186 282.9h1.2l-.6 3.6z"/>
</g>
<g font-size="7.2">
<text x="16.2" y="291.3" transform="rotate(90 16.2 291.3)">Parte Superior</text>
<text x="22.1" y="382.4" transform="rotate(90 22.1 382.4)">2</text>
</g>
<g font-size="5">
<text x="194.1" y="127.6" transform="rotate(90 194.1 127.6)">Lateral Direita</text>
<text x="221.8" y="164.8" transform="rotate(60 221.8 164.8)">Ø3.68</text>
<text x="241" y="164.7" transform="rotate(109 241 164.7)">R5.0</text>
<text x="147.4" y="179.3" transform="rotate(90 147.4 179.3)">10.83</text>
<text x="172.5" y="178.7">6.5</text>
<text x="193.2" y="179.1" transform="rotate(135 193.2 179.1)">R35.24</text>
<text x="130.7" y="197.4" transform="rotate(90 130.7 197.4)">Vista Superior</text>
<text x="150.8" y="200.7" transform="rotate(42 150.8 200.7)">R21</text>
<text x="269" y="198.3" transform="rotate(90 269 198.3)">Vista Inferior</text>
<text x="151.3" y="209.3" transform="rotate(90 151.3 209.3)">7.87</text>
<text x="194.6" y="204.9" transform="rotate(90 194.6 204.9)">Frontal</text>
<text x="216" y="204" transform="rotate(90 216 204)">42.00</text>
<text x="257.6" y="206.3" transform="rotate(90 257.6 206.3)">68.99</text>
<text x="46.6" y="231.6" transform="rotate(90 46.6 231.6)">-</text>
<text x="167.7" y="239.1">3.5</text>
<text x="232.3" y="241.2">42</text>
<text x="145.5" y="251.9" transform="rotate(90 145.5 251.9)">10</text>
<text x="46.6" y="256.3" transform="rotate(90 46.6 256.3)">-</text>
<text x="167.7" y="254.7">3.5</text>
<text x="195.2" y="252.9" transform="rotate(90 195.2 252.9)">Lateral Esquerda</text>
<text x="188" y="269.4" transform="rotate(90 188 269.4)">42</text>
<text x="8.2" y="291.3" transform="rotate(90 8.2 291.3)">Escala: 1:1.5</text>
<text x="36.3" y="291.3" transform="rotate(90 36.3 291.3)">Vistas</text>
<text x="143.8" y="288.3">0.5</text>
<text x="162.5" y="295.8">38.65</text>
<text x="46.6" y="326.9" transform="rotate(90 46.6 326.9)">02/09/2026</text>
<text x="36.3" y="354.1" transform="rotate(90 36.3 354.1)">Concluído</text>
<text x="46.6" y="354.1" transform="rotate(90 46.6 354.1)">-</text>
<text x="8.5" y="364.4" transform="rotate(90 8.5 364.4)">-</text>
<text x="8.3" y="404.6" transform="rotate(90 8.3 404.6)">2/2</text>
</g>
<g font-size="3.6">
<text x="25.1" y="10.7" transform="rotate(90 25.1 10.7)">F</text>
<text x="74.4" y="10.6" transform="rotate(90 74.4 10.6)">E</text>
<text x="123.6" y="10.5" transform="rotate(90 123.6 10.5)">D</text>
<text x="172.8" y="10.5" transform="rotate(90 172.8 10.5)">C</text>
<text x="222.1" y="10.6" transform="rotate(90 222.1 10.6)">B</text>
<text x="271.3" y="10.6" transform="rotate(90 271.3 10.6)">A</text>
<text x="3.1" y="34" transform="rotate(90 3.1 34)">1</text>
<text x="293.4" y="34" transform="rotate(90 293.4 34)">1</text>
<text x="3.1" y="85.4" transform="rotate(90 3.1 85.4)">2</text>
<text x="293.4" y="85.4" transform="rotate(90 293.4 85.4)">2</text>
<text x="3.1" y="136.9" transform="rotate(90 3.1 136.9)">3</text>
<text x="293.4" y="136.9" transform="rotate(90 293.4 136.9)">3</text>
<text x="3.1" y="188.4" transform="rotate(90 3.1 188.4)">4</text>
<text x="293.4" y="188.4" transform="rotate(90 293.4 188.4)">4</text>
<text x="3.1" y="239.9" transform="rotate(90 3.1 239.9)">5</text>
<text x="293.4" y="239.9" transform="rotate(90 293.4 239.9)">5</text>
<text x="3.1" y="291.3" transform="rotate(90 3.1 291.3)">6</text>
<text x="293.4" y="291.3" transform="rotate(90 293.4 291.3)">6</text>
<text x="3.1" y="342.8" transform="rotate(90 3.1 342.8)">7</text>
<text x="293.4" y="342.8" transform="rotate(90 293.4 342.8)">7</text>
<text x="3.1" y="394.3" transform="rotate(90 3.1 394.3)">8</text>
<text x="293.4" y="394.3" transform="rotate(90 293.4 394.3)">8</text>
<text x="25.1" y="417.3" transform="rotate(90 25.1 417.3)">F</text>
<text x="74.4" y="417.2" transform="rotate(90 74.4 417.2)">E</text>
<text x="123.6" y="417.1" transform="rotate(90 123.6 417.1)">D</text>
<text x="172.8" y="417.1" transform="rotate(90 172.8 417.1)">C</text>
<text x="222.1" y="417.2" transform="rotate(90 222.1 417.2)">B</text>
<text x="271.3" y="417.2" transform="rotate(90 271.3 417.2)">A</text>
</g>
<g font-size="2.6">
<text x="52.5" y="231.6" transform="rotate(90 52.5 231.6)">Dept.</text>
<text x="52.5" y="256.3" transform="rotate(90 52.5 256.3)">Technical reference</text>
<text x="31.9" y="291.3" transform="rotate(90 31.9 291.3)">Title</text>
<text x="42.2" y="291.3" transform="rotate(90 42.2 291.3)">Document type</text>
<text x="52.5" y="291.3" transform="rotate(90 52.5 291.3)">Created by</text>
<text x="14.4" y="354.1" transform="rotate(90 14.4 354.1)">Rev.</text>
<text x="31.9" y="354.1" transform="rotate(90 31.9 354.1)">DWG No.</text>
<text x="42.2" y="354.1" transform="rotate(90 42.2 354.1)">Document status</text>
<text x="52.5" y="354.1" transform="rotate(90 52.5 354.1)">Approved by</text>
<text x="14.4" y="364.4" transform="rotate(90 14.4 364.4)">Date of issue</text>
<text x="14.4" y="401.4" transform="rotate(90 14.4 401.4)">Sheet</text>
</g>
</svg>
